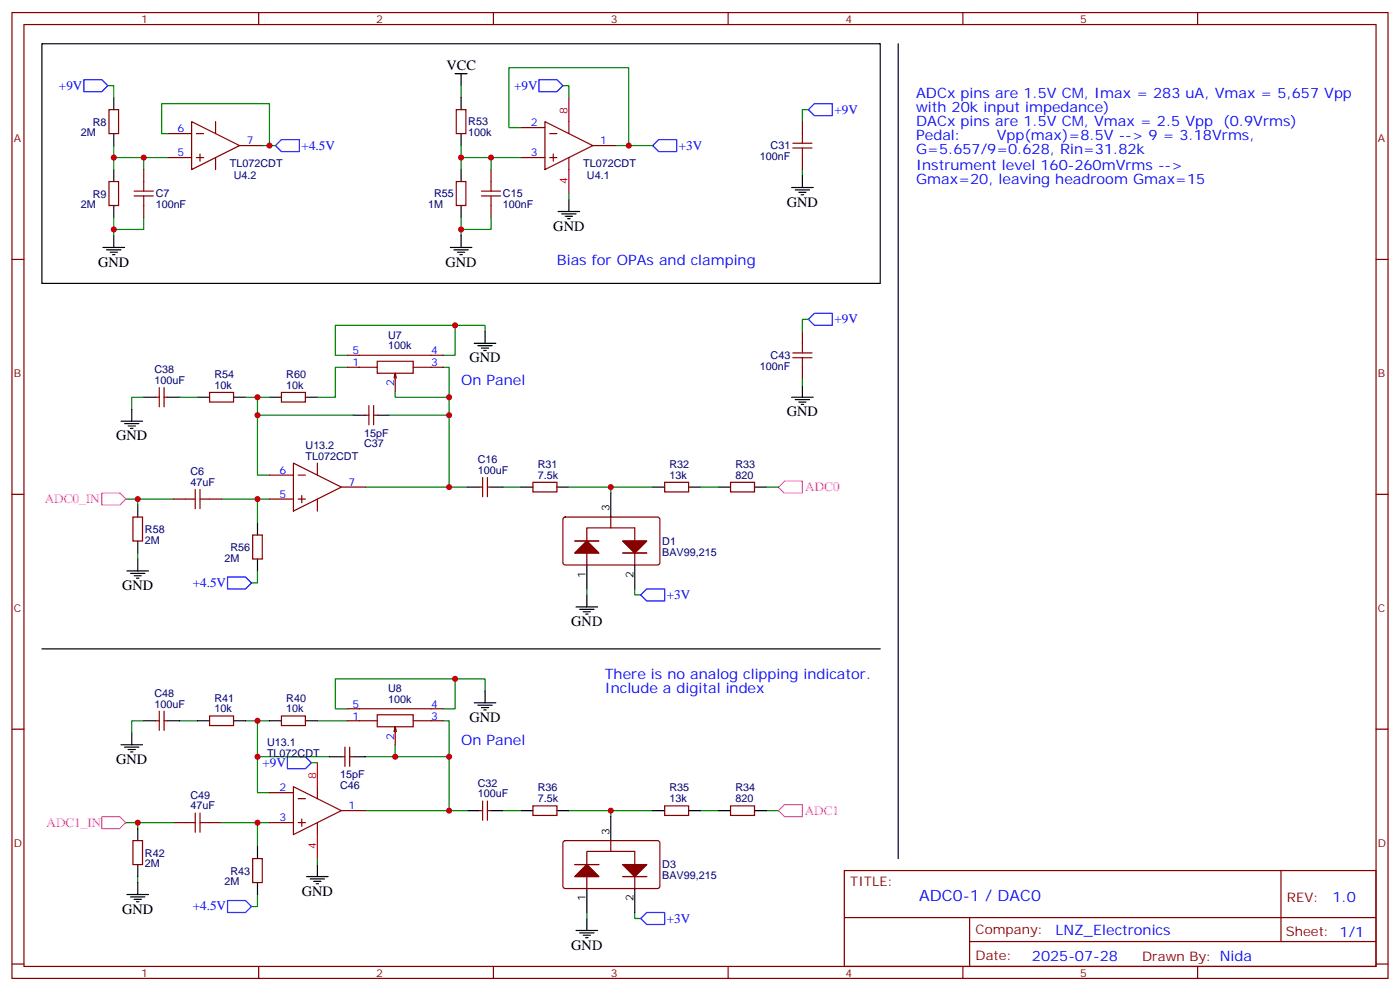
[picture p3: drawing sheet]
<svg xmlns="http://www.w3.org/2000/svg" width="412mm" height="292mm" viewBox="0 0 412 292" stroke-linecap="round" stroke-linejoin="round" font-family="sans-serif">
<g fill="none" stroke="#870000" stroke-width=".35">
<path d="M3.5 3.7h405.4v284.3h-405.4zM7.1 7.2h398.2v277.3h-398.2zM76.2 3.7v3.5M145.3 3.7v3.5M214.5 3.7v3.5M283.6 3.7v3.5M352.8 3.7v3.5M3.5 76.4h3.6M405.3 76.4h3.6M45.9 116.9h1M46.9 114.1v5.7M48.3 114.1v5.7"/>
<path d="M48.3 116.9h1.1M61.7 115.5h7.1v2.9h-7.1zM82.9 115.5h7.1v2.9h-7.1zM108.7 119.4v5.7M110.1 119.4v5.7M107.6 122.2h1.1M110.1 122.2h1M3.5 145.5h3.6M39.2 152.2h2.8v7.1h-2.8zM51.2 146.9h3.5M61.7 146.9h3.6M74.4 157.5h2.9v7.1h-2.9z"/>
<path d="M141.1 143.4h1.1M142.2 140.6v5.6M143.6 140.6v5.6M143.6 143.4h1M157 142h7v2.8h-7zM195.8 142h7v2.8h-7zM215.2 142h7v2.8h-7zM405.3 145.5h3.6M3.5 214.7h3.6M405.3 214.7h3.6M248.7 256.3h156.6v28.2h-156.6zM377.3 256.3v20.9"/>
<path d="M248.7 270.1h156.5M285.6 277.2h119.6M285.6 270.1v14.2M3.5 283.8h3.6M76.2 284.5v3.5M145.3 284.5v3.5M214.5 284.5v3.5M283.6 284.5v3.5M352.8 284.5v3.5M405.3 283.8h3.6"/>
</g>
<g fill="none" stroke="#008700" stroke-width=".35">
<path d="M134.1 95.8h8.8v1.7M42.3 116.9h-3.5v3.6M52.9 116.9h5.3M72.3 116.9h3.5v23h3.6M75.8 116.9h3.6M102.3 108.1h-3.5v8.8h-5.3M102.3 104.6h-3.5v-8.8h35.3v8.8h-3.6M116.4 115.2v1.7h15.9M130.5 108.1h1.8v35.3M75.8 122.2h28.3M114.7 122.2h17.6M37 146.9h14.2"/>
<path d="M40.6 146.9v1.8M65.3 146.9h10.5M79.4 146.9h-3.6v7.1M107.6 143.4h30M148.2 143.4h5.3M40.6 162.8v1.8M75.8 168.1v3.5h-1.7"/>
</g>
<path d="M54.7 146.9h2.8M57.5 144.1v5.7M58.9 146.9h2.8M58.9 144.1v5.7" fill="none" stroke="#a10000" stroke-width=".35"/>
<path d="M30 145.2h5.3l1.7 1.7-1.7 1.8h-5.3zM229.3 143.4l1.8-1.8h5.3v3.6h-5.3z" fill="none" stroke="#f0f" stroke-width=".35"/>
<g fill="none" stroke="#000" stroke-width=".35">
<path d="M142.9 97.5v3.6M42.3 116.9h3.6M49.4 116.9h3.5M58.2 116.9h3.5M68.8 116.9h3.5M79.4 116.9h3.5M90 116.9h3.5M139.7 101.1h6.3M140.8 101.8h4.2M141.8 102.5h2.1M142.5 103.2h.7M35.6 124h6.4"/>
<path d="M36.7 124.7h4.2M37.7 125.4h2.2M38.5 126.1h.7M38.8 120.5v3.5M104.1 122.2h3.5M111.1 122.2h3.6M40.6 148.7v3.5M40.6 159.3v3.5M75.8 154v3.5M137.6 143.4h3.5M144.6 143.4h3.6M153.5 143.4h3.5"/>
<path d="M164 143.4h3.6M192.3 143.4h3.5M202.8 143.4h3.6M211.7 143.4h3.5M222.2 143.4h3.6M37.4 168.1h6.3M38.5 168.8h4.2M39.5 169.5h2.1M40.2 170.2h.7M40.6 164.6v3.5M75.8 164.6v3.5M12.3 191h247"/>
</g>
<path d="M67 169.9h5.3l1.8 1.7-1.8 1.8h-5.3zM84.7 222.8h5.3l1.7 1.7-1.7 1.8h-5.3z" fill="none" stroke="#00f" stroke-width=".35"/>
<path d="M166 152.4l.5-.2 27.4 .1 .5 .6-.1 13-.6 .4h-27.5l-.4-.7v-12.7z" fill="#fff" stroke="#870000" stroke-width=".35"/>
<path d="M179.9 145.2v7M172.9 166.3v7.1M187 166.3v7.1" fill="none" stroke="#000" stroke-width=".35"/>
<path d="M183.4 159.3h7.1l-3.5 3.5z" fill="#f0f0f0" stroke="#870000" stroke-width=".35"/>
<path d="M183.4 162.8h7.1" fill="none" stroke="#870000" stroke-width=".35"/>
<path d="M169.3 162.8l3.6-3.5 3.5 3.5z" fill="#f0f0f0" stroke="#870000" stroke-width=".35"/>
<path d="M169.3 159.3h7.1M179.9 152.2v3.2M172.9 166.3v-10.9h14.1v10.9M183.4 162.8h7.1" fill="none" stroke="#870000" stroke-width=".35"/>
<g fill="#870000" stroke="#870000" stroke-width=".35">
<path d="M169.3 162.8l3.6-3.5 3.5 3.5z"/>
<path d="M183.4 159.3h7.1l-3.5 3.5z"/>
</g>
<path d="M167.6 143.4h12.3v1.8M179.9 143.4h12.4M206.4 143.4h5.3M225.8 143.4h3.5M172.9 173.4v1.8M187 173.4v1.8h1.7M167.6 238.7h12.3v1.7M179.9 238.7h12.4M206.4 238.7h5.3M225.8 238.7h3.5M172.9 268.6v1.8M187 268.6v1.8h1.7" fill="none" stroke="#008700" stroke-width=".35"/>
<path d="M169.7 178.7h6.3M170.7 179.4h4.3M172.9 175.2v3.5M171.8 180.1h2.1M172.5 180.8h.7M169.7 273.9h6.3M170.7 274.6h4.3M171.8 275.3h2.1M172.5 276h.7M172.9 270.4v3.5" fill="none" stroke="#000" stroke-width=".35"/>
<path d="M166 247.7l.5-.2h27.4l.5 .7-.1 13-.6 .4-27.5-.1-.4-.6v-12.7z" fill="#fff" stroke="#870000" stroke-width=".35"/>
<path d="M179.9 240.4v7.1M172.9 261.6v7M187 261.6v7" fill="none" stroke="#000" stroke-width=".35"/>
<path d="M183.4 254.5h7.1l-3.5 3.6z" fill="#f0f0f0" stroke="#870000" stroke-width=".35"/>
<path d="M183.4 258.1h7.1" fill="none" stroke="#870000" stroke-width=".35"/>
<path d="M169.3 258.1l3.6-3.6 3.5 3.6z" fill="#f0f0f0" stroke="#870000" stroke-width=".35"/>
<g fill="none" stroke="#870000" stroke-width=".35">
<path d="M32.1 32.3h2.8v7h-2.8zM49.4 39.3h7M56.4 35.8l14.2 7.1-14.2 7zM57.9 39.3h2.1M63.5 35.8v3.5M134.4 32.3h2.8v7h-2.8zM153.5 37.6h7M160.5 35.8l14.1 7.1-14.1 7zM161.9 39.3h2.1M167.6 35.8v3.5M236.4 35.8v3.5M32.1 53.4h2.8v7.1h-2.8z"/>
<path d="M42.3 49.9v3.5M49.4 46.4h7M57.9 46.4h2.1M58.9 45.3v2.1M63.5 46.4v3.5M70.6 42.9h7M134.4 53.4h2.8v7.1h-2.8zM144.6 49.9v3.5M153.5 46.4h7M161.9 46.4h2.1M163 45.3v2.1M167.6 46.4v3.5"/>
<path d="M174.6 42.9h7.1M236.4 46.4v3.5M42.3 60.5v3.5M144.6 60.5v3.5M236.4 97.5v3.6M102.3 108.1h8.8M102.3 104.6h28.2M111.1 106.4h10.6v3.5h-10.6zM116.1 111.3l.3-1.4v5.3M116.4 109.9l.4 1.4M121.7 108.1h8.8M236.4 108.1v3.6"/>
<path d="M79.4 139.9h7M86.4 136.3l14.1 7.1-14.1 7.1zM87.8 139.9h2.2M93.5 136.3v3.6M79.4 146.9h7M87.8 146.9h2.2M88.9 145.9v2.1M93.5 146.9v3.6M100.5 143.4h7.1M45.9 212.2h1M46.9 209.4v5.6M48.3 209.4v5.6"/>
<path d="M48.3 212.2h1.1M61.7 210.8h7.1v2.8h-7.1zM82.9 210.8h7.1v2.8h-7.1zM101.6 220v5.6M102.3 212.2h8.8M102.3 208.7h28.2M103 220v5.6M111.1 210.4h10.6v3.6h-10.6zM116.1 215.4l.3-1.4v5.3M116.4 214l.4 1.4M121.7 212.2h8.8M79.4 233.4h7"/>
<path d="M86.4 231.6l14.1 7.1-14.1 7zM87.8 235.1h2.2M93.5 231.6v3.5M100.5 238.7h7.1M100.5 222.8h1.1M103 222.8h1.1M141.1 238.7h1.1M142.2 235.8v5.7M143.6 235.8v5.7M143.6 238.7h1M157 237.2h7v2.9h-7zM195.8 237.2h7v2.9h-7z"/>
<path d="M215.2 237.2h7v2.9h-7zM39.2 247.5h2.8v7h-2.8zM51.2 242.2h3.5M61.7 242.2h3.6M74.4 252.8h2.9v7h-2.9zM79.4 242.2h7M87.8 242.2h2.2M88.9 241.1v2.1M93.5 242.2v3.5M169.3 254.5h7.1M179.9 247.5v3.1M183.4 258.1h7.1"/>
<path d="M172.9 261.6v-11h14.1v11"/>
</g>
<g fill="#870000" stroke="#870000" stroke-width=".35">
<path d="M169.3 258.1l3.6-3.6 3.5 3.6z"/>
<path d="M183.4 254.5h7.1l-3.5 3.6z"/>
</g>
<g fill="none" stroke="#000" stroke-width=".35">
<path d="M12.3 12.9h247v70.5h-247zM264.6 12.9v239.9M33.5 28.8v3.5M33.5 39.3v3.6M134.1 21.7h3.5M135.8 21.7v3.5M135.8 28.8v3.5M135.8 39.3v3.6M33.5 49.9v3.5M135.8 49.9v3.5M167.6 58.7v3.6M233.2 55.2h6.3"/>
<path d="M234.2 55.9h4.3M235.3 56.6h2.1M236 57.3h.7M236.4 51.7v3.5M30.3 72.8h6.4M31.4 73.6h4.2M32.5 74.3h2.1M33.2 75h.7M33.5 60.5v3.5M33.5 69.3v3.5M132.6 72.8h6.4M133.7 73.6h4.2"/>
<path d="M134.8 74.3h2.1M135.5 75h.7M135.8 60.5v3.5M135.8 69.3v3.5M164.4 62.3h6.3M165.5 63h4.2M166.5 63.7h2.1M167.2 64.4h.7M233.2 116.9h6.3M234.2 117.7h4.3M235.3 118.4h2.1M236 119.1h.7"/>
<path d="M236.4 113.4v3.5M35.6 219.3h6.4M36.7 220h4.2M38.8 215.7v3.6M42.3 212.2h3.6M49.4 212.2h3.5M58.2 212.2h3.5M68.8 212.2h3.5M79.4 212.2h3.5M90 212.2h3.5M139.7 206.9h6.3M140.8 207.6h4.2"/>
<path d="M141.8 208.3h2.1M142.5 209h.7M142.9 203.4v3.5M37.7 220.7h2.2M38.5 221.4h.7M97 222.8h3.5M104.1 222.8h3.5M137.6 238.7h3.5M144.6 238.7h3.6M153.5 238.7h3.5M164 238.7h3.6M192.3 238.7h3.5"/>
<path d="M202.8 238.7h3.6M211.7 238.7h3.5M222.2 238.7h3.6M40.6 243.9v3.6M40.6 254.5v3.6M40.6 259.8v3.5M75.8 249.2v3.6M75.8 259.8v3.5M90.3 258.1h6.4M91.4 258.8h4.2M92.4 259.5h2.1M93.5 254.5v3.6"/>
<path d="M37.4 263.3h6.3M38.5 264.1h4.2M39.5 264.8h2.1M40.2 265.5h.7M93.1 260.2h.7"/>
</g>
<g fill="none" stroke="#008700" stroke-width=".35">
<path d="M31.7 25.2h1.8v3.6M49.4 39.3h-1.8v-8.8h31.8v12.4M135.8 25.2v3.6M153.5 37.6h-3.6v-17.7h35.3v23h-3.5M165.8 25.2h1.8v3.6M238.1 32.3h-1.7v3.5M33.5 42.9v7M33.5 46.4h8.8M49.4 46.4h-7.1v3.5M77.6 42.9h3.5M135.8 42.9v7M135.8 46.4h17.7"/>
<path d="M144.6 46.4v3.5M167.6 57v1.7M185.2 42.9h7.1M236.4 49.9v1.8M33.5 64v3.6h8.8v-3.6M33.5 67.6v1.7M135.8 64v3.6h8.8v-3.6M135.8 67.6v1.7M238.1 94h-1.7v3.5M236.4 111.7v1.7M134.1 199.8h8.8v3.6M42.3 212.2h-3.5v3.5"/>
<path d="M52.9 212.2h5.3M72.3 212.2h3.5v21.2h3.6M75.8 212.2h3.6M93.5 212.2h8.8M102.3 208.7h-3.5v-8.9h35.3v8.9h-3.6M116.4 219.3v3.5M130.5 212.2h1.8v26.5M75.8 222.8h21.2M91.7 224.5h1.8M107.6 222.8h24.7M107.6 238.7h30M148.2 238.7h5.3"/>
<path d="M37 242.2h14.2M40.6 242.2v1.7M40.6 258.1v1.7M65.3 242.2h10.5M79.4 242.2h-3.6v7M93.5 252.8v1.7M75.8 263.3v3.6h-1.7"/>
</g>
<path d="M24.7 23.5h5.3l1.7 1.7-1.7 1.8h-5.3zM158.7 23.5h5.3l1.8 1.7-1.8 1.8h-5.3zM239.9 30.5h5.3v3.5h-5.3l-1.8-1.7zM81.1 42.9l1.8-1.8h5.3v3.5h-5.3zM192.3 42.9l1.7-1.8h5.3v3.5h-5.3zM238.1 94l1.8-1.7h5.3v3.5h-5.3zM188.7 175.2l1.8-1.8h5.3v3.5h-5.3zM67 265.1h5.3l1.8 1.8-1.8 1.7h-5.3zM188.7 270.4l1.8-1.8h5.3v3.6h-5.3z" fill="none" stroke="#00f" stroke-width=".35"/>
<g fill="none" stroke="#a10000" stroke-width=".35">
<path d="M236.4 39.3v2.9M39.5 57.7h5.7M39.5 56.3h5.7M42.3 53.4v2.9M42.3 57.7v2.8M141.8 57.7h5.7M141.8 56.3h5.7M144.6 53.4v2.9M144.6 57.7v2.8M233.5 43.6h5.7M233.5 42.2h5.7M236.4 43.6v2.8"/>
<path d="M233.5 105.3h5.7M233.5 103.9h5.7M236.4 101.1v2.8M236.4 105.3v2.8M57.5 239.4v5.6M58.9 239.4v5.6M54.7 242.2h2.8M58.9 242.2h2.8"/>
</g>
<path d="M229.3 238.7l1.8-1.8h5.3v3.5h-5.3zM30 240.4h5.3l1.7 1.8-1.7 1.7h-5.3z" fill="none" stroke="#f0f" stroke-width=".35"/>
<path d="M167.6 28.8v7M167.6 49.9v7.1M93.5 224.5v7.1M93.5 245.7v7.1" fill="none" stroke="#f00" stroke-width=".35"/>
<g fill="#c00">
<circle cx="75.8" cy="146.9" r=".88"/>
<circle cx="40.6" cy="146.9" r=".88"/>
<circle cx="75.8" cy="116.9" r=".88"/>
<circle cx="132.3" cy="143.4" r=".88"/>
<circle cx="134.1" cy="95.8" r=".88"/>
<circle cx="132.3" cy="116.9" r=".88"/>
<circle cx="75.8" cy="122.2" r=".88"/>
<circle cx="132.3" cy="122.2" r=".88"/>
<circle cx="179.9" cy="143.4" r=".88"/>
<circle cx="179.9" cy="238.7" r=".88"/>
<circle cx="132.3" cy="222.8" r=".88"/>
<circle cx="132.3" cy="238.7" r=".88"/>
<circle cx="40.6" cy="242.2" r=".88"/>
<circle cx="75.8" cy="242.2" r=".88"/>
<circle cx="75.8" cy="212.2" r=".88"/>
<circle cx="75.8" cy="222.8" r=".88"/>
<circle cx="135.8" cy="67.6" r=".88"/>
<circle cx="33.5" cy="67.6" r=".88"/>
<circle cx="116.4" cy="222.8" r=".88"/>
<circle cx="134.1" cy="199.8" r=".88"/>
<circle cx="33.5" cy="46.4" r=".88"/>
<circle cx="42.3" cy="46.4" r=".88"/>
<circle cx="79.4" cy="42.9" r=".88"/>
<circle cx="135.8" cy="46.4" r=".88"/>
<circle cx="144.6" cy="46.4" r=".88"/>
<circle cx="185.2" cy="42.9" r=".88"/>
</g>
<text font-size="4.6" fill="#00f" x="270.8" y="265.3">ADC0-1 / DAC0</text>
<g font-size="4.2">
<text x="131.5" y="20.6">VCC</text>
<text x="231.8" y="60.9">GND</text>
<text x="163" y="67.9">GND</text>
<text x="28.9" y="78.5">GND</text>
<text x="131.2" y="78.5">GND</text>
<text x="138.3" y="106.7">GND</text>
<text x="231.8" y="122.6">GND</text>
<text x="34.2" y="129.6">GND</text>
<text x="36" y="173.7">GND</text>
<text x="168.3" y="184.3">GND</text>
<text x="138.3" y="212.5">GND</text>
<text x="34.2" y="224.9">GND</text>
<text x="88.9" y="263.7">GND</text>
<text x="36" y="269">GND</text>
<text x="168.3" y="279.6">GND</text>
</g>
<g font-size="4.2" fill="#00f">
<text x="269.9" y="28.8">ADCx pins are 1.5V CM, Imax = 283 uA, Vmax = 5,657 Vpp</text>
<text x="269.9" y="33">with 20k input impedance)</text>
<text x="269.9" y="37.2">DACx pins are 1.5V CM, Vmax = 2.5 Vpp</text>
<text x="269.9" y="41.1">Pedal:</text>
<text x="293.6" y="41.1">Vpp(max)=8.5V --&gt; 9 = 3.18Vrms,</text>
<text x="360.3" y="37.2">(0.9Vrms)</text>
<text x="269.9" y="45.3">G=5.657/9=0.628, Rin=31.82k</text>
<text x="269.9" y="49.9">Instrument level 160-260mVrms --&gt;</text>
<text x="269.9" y="54.2">Gmax=20, leaving headroom Gmax=15</text>
<text x="164" y="78.1">Bias for OPAs and clamping</text>
<text x="135.8" y="113.4">On Panel</text>
<text x="178.2" y="199.8">There is no analog clipping indicator.</text>
<text x="178.2" y="204.1">Include a digital index</text>
<text x="135.8" y="219.3">On Panel</text>
<text x="392.5" y="265.6">1.0</text>
<text x="310.9" y="275.1">LNZ_Electronics</text>
<text x="304" y="282.9">2025-07-28</text>
</g>
<g font-size="3.9" fill="#00f">
<text x="17.4" y="26.6">+9V</text>
<text x="151.4" y="26.6">+9V</text>
<text x="245.8" y="33.5">+9V</text>
<text x="88.8" y="44.2">+4.5V</text>
<text x="199.9" y="44.1">+3V</text>
<text x="245.8" y="95.2">+9V</text>
<text x="56.8" y="172.8">+4.5V</text>
<text x="196.4" y="176.4">+3V</text>
<text x="77.3" y="225.9">+9V</text>
<text x="56.8" y="268">+4.5V</text>
<text x="196.4" y="271.6">+3V</text>
</g>
<g font-size="3.9" fill="#f0f">
<text x="13.2" y="148.2">ADC0_IN</text>
<text x="237.2" y="144.7">ADC0</text>
<text x="237.1" y="239.9">ADC1</text>
<text x="13.7" y="243.3">ADC1_IN</text>
</g>
<g font-size="3.9" fill="#800">
<text x="250.5" y="260.9">TITLE:</text>
<text x="379.1" y="265.6">REV:</text>
<text x="287.4" y="275.1">Company:</text>
<text x="378.7" y="275.7">Sheet: 1/1</text>
<text x="287.4" y="282.8">Date:</text>
<text x="336.4" y="282.8">Drawn By: Nida</text>
</g>
<g font-size="3.2" fill="#800">
<text x="41.6" y="6.7">1</text>
<text x="110.8" y="6.7">2</text>
<text x="179.9" y="6.7">3</text>
<text x="249.1" y="6.7">4</text>
<text x="318.2" y="6.7">5</text>
<text x="4.1" y="41.8">A</text>
<text x="405.9" y="41.8">A</text>
<text x="4.1" y="110.9">B</text>
<text x="405.9" y="110.9">B</text>
<text x="4.1" y="180.1">C</text>
<text x="405.9" y="180.1">C</text>
<text x="4.1" y="249.2">D</text>
<text x="405.9" y="249.2">D</text>
<text x="41.6" y="287.5">1</text>
<text x="110.8" y="287.5">2</text>
<text x="179.9" y="287.5">3</text>
<text x="249.1" y="287.5">4</text>
<text x="318.2" y="287.5">5</text>
</g>
<g font-size="3.2" fill="#f00">
<text x="167.2" y="33.7" transform="rotate(-90 167.2 33.7)">8</text>
<text x="167.2" y="54.1" transform="rotate(-90 167.2 54.1)">4</text>
<text x="93.1" y="229.5" transform="rotate(-90 93.1 229.5)">8</text>
<text x="93.1" y="249.8" transform="rotate(-90 93.1 249.8)">4</text>
</g>
<g font-size="3.2" fill="#000080">
<text x="23.8" y="40.1">2M</text>
<text x="27.3" y="37">R8</text>
<text x="137.9" y="40.2">100k</text>
<text x="137.9" y="36.9">R53</text>
<text x="223.8" y="47.2">100nF</text>
<text x="227" y="44">C31</text>
<text x="67.7" y="49.3">TL072CDT</text>
<text x="68.8" y="52.8">U4.2</text>
<text x="171.8" y="49.3">TL072CDT</text>
<text x="172.9" y="52.8">U4.1</text>
<text x="27.3" y="58.1">R9</text>
<text x="45.9" y="58.1">C7</text>
<text x="127.9" y="58.1">R55</text>
<text x="148.2" y="58.1">C15</text>
<text x="23.8" y="61.3">2M</text>
<text x="45.9" y="61.3">100nF</text>
<text x="126.1" y="61.3">1M</text>
<text x="148.2" y="61.3">100nF</text>
<text x="114.3" y="99.7">U7</text>
<text x="114.3" y="102.8">100k</text>
<text x="227" y="105.7">C43</text>
<text x="45.5" y="113.1">100uF</text>
<text x="45.5" y="109.8">C38</text>
<text x="63.2" y="111.3">R54</text>
<text x="84.3" y="111.3">R60</text>
<text x="223.8" y="108.9">100nF</text>
<text x="63.2" y="114.5">10k</text>
<text x="84.3" y="114.5">10k</text>
<text x="107.3" y="128.6">15pF</text>
<text x="107.3" y="131.7">C37</text>
<text x="90" y="135.3">TL072CDT</text>
<text x="90" y="132.1">U13.2</text>
<text x="140.8" y="136.3">C16</text>
<text x="158.4" y="137.7">R31</text>
<text x="197.2" y="137.8">R32</text>
<text x="216.6" y="137.8">R33</text>
<text x="56.1" y="143.1">47uF</text>
<text x="56.1" y="139.9">C6</text>
<text x="140.8" y="139.5">100uF</text>
<text x="158.4" y="140.9">7.5k</text>
<text x="197.2" y="140.9">13k</text>
<text x="216.6" y="140.9">820</text>
<text x="42.7" y="160.1">2M</text>
<text x="42.7" y="156.9">R58</text>
<text x="195.1" y="160.4">D1</text>
<text x="66.1" y="165.3">2M</text>
<text x="67.9" y="162.2">R56</text>
<text x="195.1" y="163.6">BAV99,215</text>
<text x="114.3" y="203.7">U8</text>
<text x="45.5" y="208.3">100uF</text>
<text x="45.5" y="205.1">C48</text>
<text x="63.2" y="209.7">10k</text>
<text x="63.2" y="206.6">R41</text>
<text x="84.3" y="209.7">10k</text>
<text x="84.3" y="206.6">R40</text>
<text x="114.3" y="206.9">100k</text>
<text x="78.7" y="219.6">U13.1</text>
<text x="78.7" y="222.8">TL072CDT</text>
<text x="100.2" y="229.1">15pF</text>
<text x="100.2" y="232.3">C46</text>
<text x="140.8" y="231.5">C32</text>
<text x="158.4" y="233">R36</text>
<text x="197.2" y="233">R35</text>
<text x="216.6" y="233">R34</text>
<text x="56.1" y="238.3">47uF</text>
<text x="56.1" y="235.2">C49</text>
<text x="140.8" y="234.8">100uF</text>
<text x="158.4" y="236.2">7.5k</text>
<text x="197.2" y="236.2">13k</text>
<text x="216.6" y="236.2">820</text>
<text x="42.7" y="255.3">2M</text>
<text x="42.7" y="252.2">R42</text>
<text x="67.9" y="257.5">R43</text>
<text x="195.1" y="255.7">D3</text>
<text x="66.1" y="260.6">2M</text>
<text x="195.1" y="258.9">BAV99,215</text>
</g>
<g font-size="3.2" fill="#00f">
<text x="52.3" y="39">6</text>
<text x="156.4" y="37.2">2</text>
<text x="52.3" y="46">5</text>
<text x="72.7" y="42.5">7</text>
<text x="156.4" y="46">3</text>
<text x="176.7" y="42.5">1</text>
<text x="103.8" y="107.8">1</text>
<text x="103.8" y="104.2">5</text>
<text x="127" y="107.8">3</text>
<text x="127" y="104.2">4</text>
<text x="116.1" y="113.7" transform="rotate(-90 116.1 113.7)">2</text>
<text x="82.3" y="139.5">6</text>
<text x="102.7" y="143.1">7</text>
<text x="82.3" y="146.6">5</text>
<text x="103.8" y="208.3">5</text>
<text x="127" y="208.3">4</text>
<text x="103.8" y="211.8">1</text>
<text x="127" y="211.8">3</text>
<text x="116.1" y="217.7" transform="rotate(-90 116.1 217.7)">2</text>
<text x="82.3" y="233">2</text>
<text x="102.7" y="238.3">1</text>
<text x="82.3" y="241.8">3</text>
</g>
<g font-size="3.2">
<text x="179.6" y="150.5" transform="rotate(-90 179.6 150.5)">3</text>
<text x="172.5" y="170.1" transform="rotate(-90 172.5 170.1)">1</text>
<text x="186.6" y="170.1" transform="rotate(-90 186.6 170.1)">2</text>
<text x="179.6" y="245.7" transform="rotate(-90 179.6 245.7)">3</text>
<text x="172.5" y="265.4" transform="rotate(-90 172.5 265.4)">1</text>
<text x="186.6" y="265.4" transform="rotate(-90 186.6 265.4)">2</text>
</g>
</svg>
